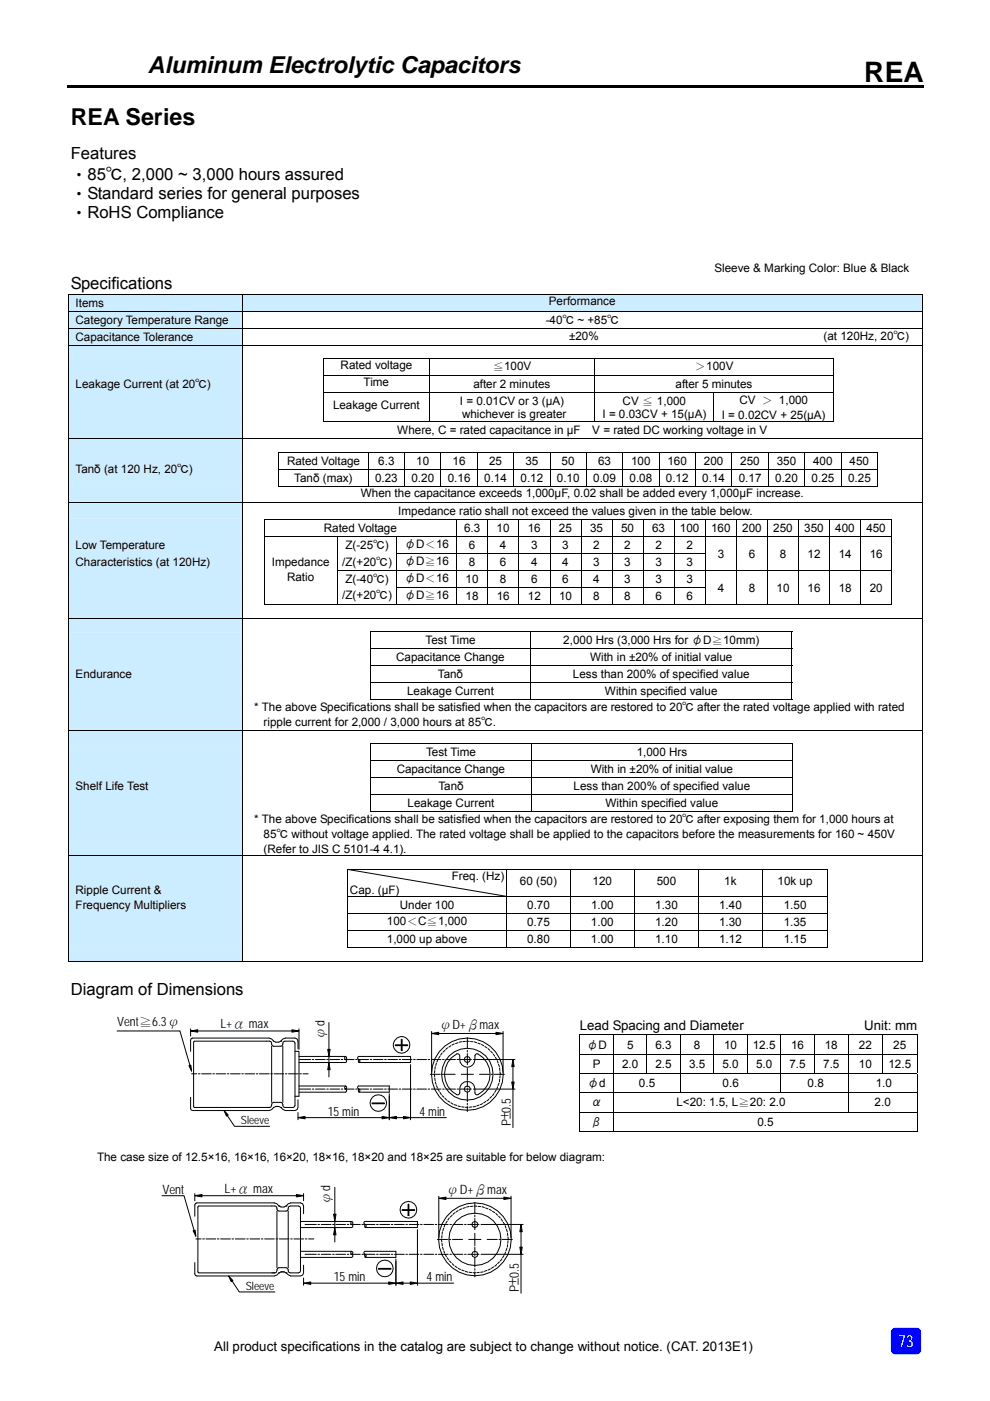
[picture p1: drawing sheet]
<svg xmlns="http://www.w3.org/2000/svg" width="210mm" height="297mm" viewBox="0 0 210 297" stroke-linecap="round" stroke-linejoin="round" font-family="sans-serif">
<path d="M14.3 18.2h16.6v.5h-16.6zM30.6 18.2h136.8v.5h-136.8zM167.2 18.2h28.8v.5h-28.8z" fill="#000"/>
<path d="M189.2 281.8l.7-.3h4.5a.94 .94 0 0 1 1 .9v3.8a.94 .94 0 0 1-1 .9h-4.5a.95 .95 0 0 1-.9-.9v-3.8z" fill-rule="evenodd" fill="#00f"/>
<g fill="#ccecff">
<path d="M14.6 62.5h36.8v3.5h-36.8z"/>
<path d="M15 62.8h35.9v2.8h-35.9z"/>
<path d="M51.5 62.5h144v3.5h-144z"/>
<path d="M51.9 62.8h143.2v2.8h-143.2z"/>
</g>
<path d="M14.4 62.3h.2v.1h-.2zM195.5 62.3h.2v.1h-.2z" fill="#000"/>
<path d="M14.4 62.4h181.1M14.5 62.4v3.6M51.4 62.4v3.6M195.6 62.4v3.6" fill="none" stroke="#000" stroke-width=".21"/>
<g fill="#ccecff">
<path d="M14.6 66h36.8v3.5h-36.8z"/>
<path d="M15 66.4h35.9v2.8h-35.9z"/>
</g>
<path d="M14.4 66h181.1M14.5 66v3.5M51.4 66v3.5M195.6 66v3.5" fill="none" stroke="#000" stroke-width=".21"/>
<path d="M195.5 66h.2z" fill="#000"/>
<g fill="#ccecff">
<path d="M14.6 69.6h36.8v3.5h-36.8z"/>
<path d="M15 70h35.9v2.8h-35.9z"/>
</g>
<path d="M14.5 69.6v3.5M51.4 69.6v3.5M195.5 69.6h-181.1M195.6 69.6v3.5" fill="none" stroke="#000" stroke-width=".21"/>
<path d="M195.5 69.5l.2 .1z" fill="#000"/>
<g fill="#ccecff">
<path d="M14.6 73.2h36.8v2.8h-36.8z"/>
<path d="M15 73.2h35.9v2.8h-35.9z"/>
</g>
<path d="M14.4 73.2h181.1M14.5 73.2v2.8M51.4 73.2v2.8M195.6 73.2v2.8" fill="none" stroke="#000" stroke-width=".21"/>
<path d="M195.5 73.1l.2 .1z" fill="#000"/>
<g fill="#ccecff">
<path d="M14.6 76.1h36.8v3.5h-36.8z"/>
<path d="M15 76.5h35.9v2.8h-35.9z"/>
</g>
<path d="M14.4 76l.2 .1zM51.4 76l.1 .1zM68.6 76l.1 .1zM176.7 76l.1 .1zM195.5 76l.2 .1z" fill="#000"/>
<path d="M14.6 76.1h36.8" fill="none" stroke="#ccecff" stroke-width=".21"/>
<path d="M14.5 76.1v3.5M51.4 76.1v3.5M91 76.1v3.5M126.1 76.1v3.5M176.7 76.1v3.5M176.8 76.1h-108.2l.1 3.5M195.6 76.1v3.5" fill="none" stroke="#000" stroke-width=".21"/>
<g fill="#ccecff">
<path d="M14.6 79.7h36.8v3.5h-36.8z"/>
<path d="M15 79.9h35.9v3.2h-35.9z"/>
</g>
<path d="M14.4 79.6l.2 .1zM51.4 79.6l.1 .1zM195.5 79.6l.2 .1z" fill="#000"/>
<path d="M14.6 79.7h36.8" fill="none" stroke="#ccecff" stroke-width=".21"/>
<path d="M14.5 79.7v3.5M51.4 79.7v3.5M91 79.7v3.5M126.1 79.7v3.5M176.7 79.7v3.5M176.8 79.7h-108.2l.1 3.5M195.6 79.7v3.5" fill="none" stroke="#000" stroke-width=".21"/>
<g fill="#ccecff">
<path d="M14.6 83.3h36.8v6h-36.8z"/>
<path d="M15 84.9h35.9v2.8h-35.9z"/>
</g>
<path d="M14.4 83.2l.2 .1zM51.4 83.2l.1 .1zM195.5 83.2l.2 .1z" fill="#000"/>
<path d="M14.6 83.2h36.8" fill="none" stroke="#ccecff" stroke-width=".21"/>
<path d="M14.5 83.3v6M51.4 83.3v6M68.6 83.2h108.2M68.7 83.3v6M91 83.3v6M126.1 83.3v6M151.4 83.3v6M176.7 83.3v6M195.6 83.3v6" fill="none" stroke="#000" stroke-width=".21"/>
<g fill="#ccecff">
<path d="M14.6 89.4h36.8v3.5h-36.8z"/>
<path d="M15 89.7h35.9v2.9h-35.9z"/>
</g>
<path d="M14.4 89.3l.2 .1zM51.4 89.3l.1 .1zM68.6 89.3l.1 .1zM176.7 89.3l.1 .1zM195.5 89.3l.2 .1z" fill="#000"/>
<path d="M14.6 89.4h36.8" fill="none" stroke="#ccecff" stroke-width=".21"/>
<path d="M14.5 89.4v3.5M51.4 89.4v3.5M68.6 89.4h108.2M195.6 89.4v3.5" fill="none" stroke="#000" stroke-width=".21"/>
<g fill="#ccecff">
<path d="M14.6 93h36.8v2.8h-36.8z"/>
<path d="M15 93h35.9v2.8h-35.9z"/>
</g>
<path d="M14.4 93h181.1M14.5 93v2.8M51.4 93v2.8M195.6 93v2.8" fill="none" stroke="#000" stroke-width=".21"/>
<path d="M195.5 92.9l.2 .1z" fill="#000"/>
<g fill="#ccecff">
<path d="M14.6 95.9h36.8v7.1h-36.8z"/>
<path d="M15 97.9h35.9v3.2h-35.9z"/>
</g>
<path d="M14.4 95.8l.2 .1zM14.4 99.4l.2 .1zM51.4 95.8l.1 .1zM51.4 99.4l.1 .1zM59.1 95.8v.1zM186.2 95.8v.1zM195.5 95.8l.2 .1zM195.5 99.4l.2 .1z" fill="#000"/>
<path d="M14.6 95.9h36.8" fill="none" stroke="#ccecff" stroke-width=".21"/>
<g fill="none" stroke="#000" stroke-width=".21">
<path d="M14.5 95.9v3.5M14.5 99.5v3.5M51.4 95.9v3.5M51.4 99.5v3.5M59.1 95.9h127.1M59.1 99.5h127.1M59.1 95.9v3.5M59.1 99.5v3.5M78.1 95.9v3.5M78.1 99.5v3.5M85.8 95.9v3.5M85.8 99.5v3.5"/>
<path d="M93.5 95.9v3.5M93.5 99.5v3.5M101.2 95.9v3.5M101.2 99.5v3.5M108.9 95.9v3.5M108.9 99.5v3.5M116.7 95.9v3.5M116.7 99.5v3.5M124.4 95.9v3.5M124.4 99.5v3.5M132.1 95.9v3.5M132.1 99.5v3.5"/>
<path d="M139.8 95.9v3.5M139.8 99.5v3.5M147.5 95.9v3.5M147.5 99.5v3.5M155.3 95.9v3.5M155.3 99.5v3.5M163 95.9v3.5M163 99.5v3.5M170.7 95.9v3.5M170.7 99.5v3.5M178.4 95.9v3.5M178.4 99.5v3.5"/>
<path d="M186.2 95.9v3.5M186.2 99.5v3.5M195.6 95.9v3.5M195.6 99.5v3.5"/>
</g>
<g fill="#ccecff">
<path d="M14.6 103.1h36.8v3.5h-36.8z"/>
<path d="M15 103.4h35.9v2.9h-35.9z"/>
</g>
<path d="M14.4 103l.2 .1zM51.4 103l.1 .1zM59.1 103v.1zM186.2 103v.1zM195.5 103l.2 .1z" fill="#000"/>
<path d="M14.6 103.1h36.8" fill="none" stroke="#ccecff" stroke-width=".21"/>
<path d="M14.5 103.1v3.5M51.4 103.1v3.5M59.1 103.1h127.1M195.6 103.1v3.5" fill="none" stroke="#000" stroke-width=".21"/>
<g fill="#ccecff">
<path d="M14.6 106.7h36.8v3.5h-36.8z"/>
<path d="M15 107h35.9v2.9h-35.9z"/>
</g>
<path d="M14.5 106.7v3.5M51.4 106.7v3.5M195.5 106.6h-181.1M195.6 106.7v3.5" fill="none" stroke="#000" stroke-width=".21"/>
<path d="M195.5 106.6l.2 .1z" fill="#000"/>
<g fill="#ccecff">
<path d="M14.6 110.3h36.8v3.4h-36.8z"/>
<path d="M15 110.6h35.9v2.8h-35.9z"/>
</g>
<path d="M14.4 110.2l.2 .1zM51.4 110.2l.1 .1zM56 110.2l.1 .1zM189.1 110.2l.1 .1zM195.5 110.2l.2 .1z" fill="#000"/>
<path d="M14.6 110.2h36.8" fill="none" stroke="#ccecff" stroke-width=".21"/>
<g fill="none" stroke="#000" stroke-width=".21">
<path d="M14.5 110.3v3.4M51.4 110.3v3.4M56 110.2h133.2l-.1 3.5M56 110.3v3.4M96.9 110.3v3.4M103.4 110.3v3.4M110 110.3v3.4M116.7 110.3v3.4M123.2 110.3v3.4M129.8 110.3v3.4M136.4 110.3v3.4M143 110.3v3.4"/>
<path d="M149.6 110.3v3.4M156.2 110.3v3.4M162.8 110.3v3.4M169.4 110.3v3.4M176 110.3v3.4M182.5 110.3v3.4M195.6 110.3v3.4"/>
</g>
<g fill="#ccecff">
<path d="M14.6 113.8h36.8v3.5h-36.8z"/>
<path d="M15 114.2h35.9v2.8h-35.9z"/>
</g>
<path d="M14.4 113.7l.2 .1zM51.4 113.7l.1 .1zM195.5 113.7l.2 .1z" fill="#000"/>
<path d="M14.6 113.8h36.8" fill="none" stroke="#ccecff" stroke-width=".21"/>
<g fill="none" stroke="#000" stroke-width=".21">
<path d="M14.5 113.8v3.5M51.4 113.8v3.5M56 113.8h133.2M56 113.8v3.5M71.5 113.8v3.5M84.2 113.8v3.5M96.9 113.8v3.5M103.4 113.8v3.5M110 113.8v3.5M116.7 113.8v3.5M123.2 113.8v3.5M129.8 113.8v3.5"/>
<path d="M136.4 113.8v3.5M143 113.8v3.5M149.6 113.8v3.5M156.2 113.8v3.5M162.8 113.8v3.5M169.4 113.8v3.5M176 113.8v3.5M182.5 113.8v3.5M189.1 113.8v3.5M195.6 113.8v3.5"/>
</g>
<g fill="#ccecff">
<path d="M14.6 117.4h36.8v3.5h-36.8z"/>
<path d="M15 117.8h35.9v2.8h-35.9z"/>
</g>
<path d="M14.4 117.3l.2 .1zM51.4 117.3l.1 .1zM56 117.3l.1 .1zM71.5 117.3l.1 .1zM156.2 117.3l.1 .1zM162.8 117.3l.1 .1zM169.3 117.3l.1 .1zM175.9 117.3l.1 .1zM182.5 117.3l.1 .1zM189.1 117.3l.1 .1zM195.5 117.3l.2 .1z" fill="#000"/>
<path d="M14.6 117.4h36.8" fill="none" stroke="#ccecff" stroke-width=".21"/>
<g fill="none" stroke="#000" stroke-width=".21">
<path d="M14.5 117.4v3.5M51.4 117.4v3.5M56 117.4v3.5M71.5 117.4v3.5M84.1 117.4h65.6M84.2 117.4v3.5M96.9 117.4v3.5M103.4 117.4v3.5M110 117.4v3.5M116.7 117.4v3.5M123.2 117.4v3.5M129.8 117.4v3.5"/>
<path d="M136.4 117.4v3.5M143 117.4v3.5M149.6 117.4v3.5M156.2 117.4v3.5M162.8 117.4v3.5M169.4 117.4v3.5M176 117.4v3.5M182.5 117.4v3.5M189.1 117.4v3.5M195.6 117.4v3.5"/>
</g>
<g fill="#ccecff">
<path d="M14.6 121h36.8v3.5h-36.8z"/>
<path d="M15 121.3h35.9v2.9h-35.9z"/>
</g>
<path d="M14.4 120.9l.2 .1zM51.4 120.9l.1 .1zM56 120.9l.1 .1zM195.5 120.9l.2 .1z" fill="#000"/>
<path d="M14.6 120.9h36.8" fill="none" stroke="#ccecff" stroke-width=".21"/>
<g fill="none" stroke="#000" stroke-width=".21">
<path d="M14.5 121v3.5M51.4 121v3.5M56 121v3.5M71.5 120.9h117.7M71.5 121v3.5M84.2 121v3.5M96.9 121v3.5M103.4 121v3.5M110 121v3.5M116.7 121v3.5M123.2 121v3.5M129.8 121v3.5"/>
<path d="M136.4 121v3.5M143 121v3.5M149.6 121v3.5M156.2 121v3.5M162.8 121v3.5M169.4 121v3.5M176 121v3.5M182.5 121v3.5M189.1 121v3.5M195.6 121v3.5"/>
</g>
<g fill="#ccecff">
<path d="M14.6 124.6h36.8v3.5h-36.8z"/>
<path d="M15 124.9h35.9v2.8h-35.9z"/>
</g>
<path d="M14.4 124.5l.2 .1zM51.4 124.5l.1 .1zM56 124.5l.1 .1zM71.5 124.5l.1 .1zM156.2 124.5l.1 .1zM162.8 124.5l.1 .1zM169.3 124.5l.1 .1zM175.9 124.5l.1 .1zM182.5 124.5l.1 .1zM189.1 124.5l.1 .1zM195.5 124.5l.2 .1z" fill="#000"/>
<path d="M14.6 124.5h36.8" fill="none" stroke="#ccecff" stroke-width=".21"/>
<g fill="none" stroke="#000" stroke-width=".21">
<path d="M14.5 124.6v3.5M51.4 124.6v3.5M56 124.6v3.5M71.5 124.6v3.5M84.1 124.5h65.6M84.2 124.6v3.5M96.9 124.6v3.5M103.4 124.6v3.5M110 124.6v3.5M116.7 124.6v3.5M123.2 124.6v3.5M129.8 124.6v3.5"/>
<path d="M136.4 124.6v3.5M143 124.6v3.5M149.6 124.6v3.5M156.2 124.6v3.5M162.8 124.6v3.5M169.4 124.6v3.5M176 124.6v3.5M182.5 124.6v3.5M189.1 124.6v3.5M195.6 124.6v3.5"/>
</g>
<g fill="#ccecff">
<path d="M14.6 128.2h36.8v2.8h-36.8z"/>
<path d="M15 128.2h35.9v2.8h-35.9z"/>
</g>
<path d="M14.4 128.1l.2 .1zM51.4 128.1l.1 .1zM56 128.1l.1 .1zM189.1 128.1l.1 .1zM195.5 128.1l.2 .1z" fill="#000"/>
<path d="M14.6 128.1h36.8" fill="none" stroke="#ccecff" stroke-width=".21"/>
<path d="M14.5 128.2v2.8M51.4 128.2v2.8M56 128.1h133.2M195.6 128.2v2.8" fill="none" stroke="#000" stroke-width=".21"/>
<g fill="#ccecff">
<path d="M14.6 131.1h36.8v2.8h-36.8z"/>
<path d="M15 131.1h35.9v2.8h-35.9z"/>
</g>
<path d="M14.4 131h181.1M14.5 131.1v2.8M51.4 131.1v2.8M195.6 131.1v2.8" fill="none" stroke="#000" stroke-width=".21"/>
<path d="M195.5 131l.2 .1z" fill="#000"/>
<g fill="#ccecff">
<path d="M14.6 134h36.8v3.5h-36.8z"/>
<path d="M15 134.3h35.9v2.9h-35.9z"/>
</g>
<path d="M14.4 133.9l.2 .1zM51.4 133.9l.1 .1zM78.5 133.9v.1zM167.9 133.9l.1 .1zM195.5 133.9l.2 .1z" fill="#000"/>
<path d="M14.6 134h36.8" fill="none" stroke="#ccecff" stroke-width=".21"/>
<path d="M14.5 134v3.5M51.4 134v3.5M78.5 134h89.5M78.5 134v3.5M112.6 134v3.5M168 134v3.5M195.6 134v3.5" fill="none" stroke="#000" stroke-width=".21"/>
<g fill="#ccecff">
<path d="M14.6 137.6h36.8v3.5h-36.8z"/>
<path d="M15 137.9h35.9v2.9h-35.9z"/>
</g>
<path d="M14.4 137.5l.2 .1zM51.4 137.5l.1 .1zM195.5 137.5l.2 .1z" fill="#000"/>
<path d="M14.6 137.6h36.8" fill="none" stroke="#ccecff" stroke-width=".21"/>
<path d="M14.5 137.6v3.5M51.4 137.6v3.5M78.5 137.6h89.5M78.5 137.6v3.5M112.6 137.6v3.5M168 137.6v3.5M195.6 137.6v3.5" fill="none" stroke="#000" stroke-width=".21"/>
<g fill="#ccecff">
<path d="M14.6 141.2h36.8v3.5h-36.8z"/>
<path d="M15 141.5h35.9v2.9h-35.9z"/>
</g>
<path d="M14.4 141.1l.2 .1zM51.4 141.1l.1 .1zM195.5 141.1l.2 .1z" fill="#000"/>
<path d="M14.6 141.1h36.8" fill="none" stroke="#ccecff" stroke-width=".21"/>
<path d="M14.5 141.2v3.5M51.4 141.2v3.5M78.5 141.1h89.5M78.5 141.2v3.5M112.6 141.2v3.5M168 141.2v3.5M195.6 141.2v3.5" fill="none" stroke="#000" stroke-width=".21"/>
<g fill="#ccecff">
<path d="M14.6 144.8h36.8v3.5h-36.8z"/>
<path d="M15 145.1h35.9v2.8h-35.9z"/>
</g>
<path d="M14.4 144.7l.2 .1zM51.4 144.7l.1 .1zM195.5 144.7l.2 .1z" fill="#000"/>
<path d="M14.6 144.7h36.8" fill="none" stroke="#ccecff" stroke-width=".21"/>
<path d="M14.5 144.8v3.5M51.4 144.8v3.5M78.5 144.7h89.5M78.5 144.8v3.5M112.6 144.8v3.5M168 144.8v3.5M195.6 144.8v3.5" fill="none" stroke="#000" stroke-width=".21"/>
<g fill="#ccecff">
<path d="M14.6 148.3h36.8v6.4h-36.8z"/>
<path d="M15 150.1h35.9v2.9h-35.9z"/>
</g>
<path d="M14.4 148.3h.2zM51.4 148.3h.1zM167.9 148.3h.1zM195.5 148.3h.2z" fill="#000"/>
<path d="M14.6 148.3h36.8" fill="none" stroke="#ccecff" stroke-width=".21"/>
<path d="M14.5 148.3v6.4M51.4 148.3v6.4M78.5 148.3h89.5M195.6 148.3v6.4" fill="none" stroke="#000" stroke-width=".21"/>
<g fill="#ccecff">
<path d="M14.6 154.8h36.8v2.9h-36.8z"/>
<path d="M15 154.8h35.9v2.9h-35.9z"/>
</g>
<path d="M14.4 154.8h181.1M14.5 154.8v2.9M51.4 154.8v2.9M195.6 154.8v2.9" fill="none" stroke="#000" stroke-width=".21"/>
<path d="M195.5 154.7l.2 .1z" fill="#000"/>
<g fill="#ccecff">
<path d="M14.6 157.8h36.8v3.4h-36.8z"/>
<path d="M15 158.1h35.9v2.8h-35.9z"/>
</g>
<path d="M14.4 157.7l.2 .1zM51.4 157.7l.1 .1zM78.6 157.7l.1 .1zM168 157.7l.1 .1zM195.5 157.7l.2 .1z" fill="#000"/>
<path d="M14.6 157.7h36.8" fill="none" stroke="#ccecff" stroke-width=".21"/>
<path d="M14.5 157.8v3.4M51.4 157.8v3.4M78.6 157.7h89.5M78.6 157.8v3.4M112.7 157.8v3.4M168.1 157.8v3.4M195.6 157.8v3.4" fill="none" stroke="#000" stroke-width=".21"/>
<g fill="#ccecff">
<path d="M14.6 161.4h36.8v3.4h-36.8z"/>
<path d="M15 161.7h35.9v2.8h-35.9z"/>
</g>
<path d="M14.4 161.2l.2 .1zM51.4 161.2l.1 .1zM195.5 161.2l.2 .1z" fill="#000"/>
<path d="M14.6 161.3h36.8" fill="none" stroke="#ccecff" stroke-width=".21"/>
<path d="M14.5 161.3v3.5M51.4 161.3v3.5M78.6 161.3h89.5M78.6 161.3v3.5M112.7 161.3v3.5M168.1 161.3v3.5M195.6 161.3v3.5" fill="none" stroke="#000" stroke-width=".21"/>
<g fill="#ccecff">
<path d="M14.6 164.9h36.8v3.5h-36.8z"/>
<path d="M15 165.2h35.9v2.9h-35.9z"/>
</g>
<path d="M14.4 164.8l.2 .1zM51.4 164.8l.1 .1zM195.5 164.8l.2 .1z" fill="#000"/>
<path d="M14.6 164.9h36.8" fill="none" stroke="#ccecff" stroke-width=".21"/>
<path d="M14.5 164.9v3.5M51.4 164.9v3.5M78.6 164.9h89.5M78.6 164.9v3.5M112.7 164.9v3.5M168.1 164.9v3.5M195.6 164.9v3.5" fill="none" stroke="#000" stroke-width=".21"/>
<g fill="#ccecff">
<path d="M14.6 168.5h36.8v3.5h-36.8z"/>
<path d="M15 168.8h35.9v2.9h-35.9z"/>
</g>
<path d="M14.4 168.4l.2 .1zM51.4 168.4l.1 .1zM195.5 168.4l.2 .1z" fill="#000"/>
<path d="M14.6 168.5h36.8" fill="none" stroke="#ccecff" stroke-width=".21"/>
<path d="M14.5 168.5v3.5M51.4 168.5v3.5M78.6 168.5h89.5M78.6 168.5v3.5M112.7 168.5v3.5M168.1 168.5v3.5M195.6 168.5v3.5" fill="none" stroke="#000" stroke-width=".21"/>
<g fill="#ccecff">
<path d="M14.6 172.1h36.8v9.2h-36.8z"/>
<path d="M15 175.3h35.9v2.8h-35.9z"/>
</g>
<path d="M14.4 172l.2 .1zM51.4 172l.1 .1zM78.6 172l.1 .1zM168 172l.1 .1zM195.5 172l.2 .1z" fill="#000"/>
<path d="M14.6 172h36.8" fill="none" stroke="#ccecff" stroke-width=".21"/>
<path d="M14.5 172.1v9.2M51.4 172.1v9.2M78.6 172h89.5M195.6 172.1v9.2" fill="none" stroke="#000" stroke-width=".21"/>
<g fill="#ccecff">
<path d="M14.6 181.4h36.8v2.9h-36.8z"/>
<path d="M15 181.4h35.9v2.9h-35.9z"/>
</g>
<path d="M14.5 181.4v2.9M51.4 181.4v2.9M195.5 181.4h-181.1M195.6 181.4v2.9" fill="none" stroke="#000" stroke-width=".21"/>
<path d="M195.5 181.3l.2 .1z" fill="#000"/>
<g fill="#ccecff">
<path d="M14.6 184.3h36.8v5.7h-36.8z"/>
<path d="M15 184.3h35.9v2.9h-35.9z"/>
<path d="M15 187.2h35.9v2.8h-35.9z"/>
</g>
<path d="M14.4 184.3h.2zM51.4 184.3h.1zM73.7 184.3h.1zM175.5 184.3h.1zM195.5 184.3h.2z" fill="#000"/>
<path d="M14.6 184.3h36.8" fill="none" stroke="#ccecff" stroke-width=".21"/>
<path d="M14.5 184.3v5.7M51.4 184.3v5.7M107.4 184.3v5.7l-33.6-5.7M121 184.3v5.7M134.6 184.3v5.7M148.2 184.3v5.7M161.7 184.3v5.7M175.6 184.3v5.7M175.6 184.3h-101.9v5.7M195.6 184.3v5.7" fill="none" stroke="#000" stroke-width=".21"/>
<g fill="#ccecff">
<path d="M14.6 190.1h36.8v3.5h-36.8z"/>
<path d="M15 190.4h35.9v2.9h-35.9z"/>
</g>
<path d="M14.4 190l.2 .1zM51.4 190l.1 .1zM195.5 190l.2 .1z" fill="#000"/>
<path d="M14.6 190.1h36.8" fill="none" stroke="#ccecff" stroke-width=".21"/>
<path d="M14.5 190.1v3.5M51.4 190.1v3.5M107.4 190.1v3.5M121 190.1v3.5M134.6 190.1v3.5M148.2 190.1v3.5M161.7 190.1v3.5M175.6 190.1v3.5M175.6 190.1h-101.9v3.5M195.6 190.1v3.5" fill="none" stroke="#000" stroke-width=".21"/>
<g fill="#ccecff">
<path d="M14.6 193.7h36.8v3.5h-36.8z"/>
<path d="M15 194h35.9v2.8h-35.9z"/>
</g>
<path d="M14.4 193.6l.2 .1zM51.4 193.6l.1 .1zM195.5 193.6l.2 .1z" fill="#000"/>
<path d="M14.6 193.7h36.8" fill="none" stroke="#ccecff" stroke-width=".21"/>
<path d="M14.5 193.7v3.5M51.4 193.7v3.5M73.7 193.7h101.9M73.7 193.7v3.5M107.4 193.7v3.5M121 193.7v3.5M134.6 193.7v3.5M148.2 193.7v3.5M161.7 193.7v3.5M175.6 193.7v3.5M195.6 193.7v3.5" fill="none" stroke="#000" stroke-width=".21"/>
<g fill="#ccecff">
<path d="M14.6 197.3h36.8v3.5h-36.8z"/>
<path d="M15 197.6h35.9v2.8h-35.9z"/>
</g>
<path d="M14.4 197.2l.2 .1zM51.4 197.2l.1 .1zM195.5 197.2l.2 .1z" fill="#000"/>
<path d="M14.6 197.2h36.8" fill="none" stroke="#ccecff" stroke-width=".21"/>
<path d="M14.5 197.3v3.5M51.4 197.3v3.5M107.4 197.3v3.5M121 197.3v3.5M134.6 197.3v3.5M148.2 197.3v3.5M161.7 197.3v3.5M175.6 197.3v3.5M175.6 197.2h-101.9v3.6M195.6 197.3v3.5" fill="none" stroke="#000" stroke-width=".21"/>
<g fill="#ccecff">
<path d="M14.6 200.9h36.8v2.8h-36.8z"/>
<path d="M15 200.9h35.9v2.8h-35.9z"/>
</g>
<path d="M14.4 200.8l.2 .1zM51.4 200.8l.1 .1zM51.4 203.7h.2v.2h-.2zM73.7 200.8l.1 .1zM122.9 219.4h.1zM175.5 200.8l.1 .1zM194.5 219.4h.1zM195.5 200.8l.2 .1zM195.5 203.7h.2v.2h-.2zM194.5 239.8l.1 .1z" fill="#000"/>
<path d="M14.6 200.8h36.8" fill="none" stroke="#ccecff" stroke-width=".21"/>
<g fill="none" stroke="#000" stroke-width=".21">
<path d="M14.4 203.8h37M14.5 200.9v3M51.4 200.9v2.8M51.6 203.8h143.9M73.7 200.8h101.9M122.9 219.4h71.7M123 219.4v4.1M130.2 219.4v4.1M137.2 219.4v4.1M144.3 219.4v4.1M151.4 219.4v4.1M158.5 219.4v4.1"/>
<path d="M165.6 219.4v4.1M172.7 219.4v4.1M179.9 219.4v4.1M187.2 219.4v4.1M194.5 219.4v4.1M195.6 200.9v3M122.9 223.5h71.7M122.9 227.6h71.7M122.9 231.7h71.7M122.9 235.8h71.7M122.9 239.9h7.2M123 223.5v4"/>
<path d="M123 227.6v4M123 231.7v4M123 235.8v4.1M130.2 223.5v4M130.2 227.6v4M130.2 231.7v4M130.2 235.8v4.1h64.3v-4.1M137.2 223.5v4M144.3 223.5v4M144.3 227.6v4M151.4 223.5v4M158.5 223.5v4"/>
<path d="M165.6 223.5v4M165.6 227.6v4M172.7 223.5v4M179.9 223.5v4M179.9 227.6v4M179.9 231.7v4M187.2 223.5v4M194.5 223.5v4M194.5 227.6v4M194.5 231.7v4"/>
</g>
<path d="M24.6 214.5h84.9v25.1h-84.9z" fill="#fff"/>
<path d="M24.5 214.5v25.2M109.5 214.5v25.2" fill="none" stroke="#fff" stroke-width=".21"/>
<g fill="none" stroke="#000" stroke-width=".21">
<path d="M24.8 218.6h13.4l2.1 7.3M40.4 218.6l1.5-.3v.5zM40.4 218.1v1.6M41.9 218.6h20M61.9 218.3l1.5 .3-1.5 .2zM63.4 218.1v4.4M69.8 216.8v5.7M91.5 218.7v8.7M91.5 219.1l1.5-.2v.5zM93 219.1h12.2M99.1 220v2.3M105.2 218.9l1.5 .2-1.5 .3z"/>
<path d="M106.7 218.7v8.7M40.1 225.9l.4-.1 .1 1.3zM40.4 232.6v2.4l.1 .3 .4 .2h16.2l.5-.3 .4-.4M40.6 227.7h1.1M41.1 220.8l16.1-.1 .3 .2 .2 .8 .3 .1h1.6l.3-.1 .2-.8 .3-.2h1.7l.3 .2 .2 .3v13.2l-.2 .3-.3 .1h-1.7l-.3-.1-.2-.9-.3-.1h-1.6l-.3 .1-.2 .9-.3 .1-16.1-.1zM42.1 227.7h.3M42.8 227.7h2M45.1 227.7h.4M45.8 227.7h2.1M47.5 235.5l.9 .9-.4 .2zM48.2 236.5l1.5 2.3h7.5M48.2 227.7h.4"/>
<path d="M48.9 227.7h2M51.3 227.7h.3M52 227.7h2M54.4 227.7h.3M55 227.7h2.1M56.5 234.8h.7M57.4 227.7h.4M57.6 221.8v11.9M58 220.7l-.4-.4-.5-.2h-16.2l-.4 .1-.1 .3v2.4M58 234.8h.1M58 220.7l.5 .3h.6l.5-.3M58 234.8l.5-.2h.6l.5 .2"/>
<path d="M58 220.7h.1M58.1 227.7h2.1M59.6 234.8h.1M59.6 220.7l.4-.4 .5-.2h2.1l.4 .2 .2 .4v1.7M59.6 220.7h.1M60 221.8v11.9M60.5 227.7h.4M61.2 227.7h2M62.6 222.9h.8v9.5h-.8M63.2 235.9v1.5M63.2 233.2v1.6l-.2 .5-.4 .2h-2.1l-.9-.7M63.2 237l1.5-.3v.5z"/>
<path d="M63.4 230.3h9.9M63.4 224h9.9M63.5 224.6h2.4M63.5 230.9h2.4M63.6 227.7h.3M64.3 227.7h1.1M64.7 237h16.3M66.2 224.6h.4M66.2 230.9h.4M66.9 224.6h2.1M66.9 230.9h2.1M69.3 224.6h.3"/>
<path d="M69.3 230.9h.3M69.5 222.5h.5l-.2 1.5zM69.8 225.3l.2 1.5h-.5zM69.8 224v1.3M69.8 226.8v1.5M70 224.6h2M70 230.9h2M72.4 224.6h.3M72.4 230.9h.3M73 224.6h2.1M73 230.9h2.1M73.3 224l.2 .2-.1 .5"/>
<path d="M73.3 224l-.2 .2v.3l.4 .3v.3l-.2 .2h-9.9M73.4 230.9l.1-.5-.2-.1-.2 .1v.3l.4 .4-.2 .5h-9.9M75.4 224.6h.4M75.4 230.9h.4M76.1 224l-.2 .4 .4 .4v.3l-.2 .2-.1-.3 .1-.4h2.1M76.1 230.2l-.2 .5 .4 .3v.3l-.2 .2-.1-.3 .1-.3M76.1 230.3h6.5v1.3h-6.5M76.1 224h11v1.3h-11M76.1 230.9h2.1M78.5 224.6h.3M78.5 230.9h.3M78.9 233.8h2.6v.2h-2.6z"/>
<path d="M78.9 233.9h2.6M79.2 224.6h2M79.2 230.9h2M81 236.7l1.6 .3-1.6 .2zM81.6 224.6h.3M81.6 230.9h.3M82.3 224.6h2M82.3 230.9h2M82.6 231.9v5.5M82.6 237l1.5-.3v.5zM83.8 221.5h2.7v.2h-2.7zM83.8 221.6h2.7"/>
<path d="M84.1 237h1.5M84.6 224.6h.4M84.6 230.9h.4M85.1 220.4h.2v2.3h-.2zM85.1 222.7h.1M85.2 220.4v2.3M85.3 224.6h2.1M85.3 230.9h2.1M85.6 236.7l1.5 .3-1.5 .2zM87.1 237h7.6M87.1 225.7v11.7M87.7 224.6h.4"/>
<path d="M87.7 230.9h.4M88.4 224.6h2.1M88.4 230.9h2.1M90.8 224.6h.3M90.8 230.9h.3M91.3 227.8h2.1M91.5 224.6h2M91.5 230.9h2M92.1 227.8l.1 .5M92.2 227v.5M92.2 228.6l.1 .5M92.3 226.1l-.1 .6"/>
<path d="M92.3 229.4l.2 .5M92.6 225.4l-.2 .5M92.6 230.2l.2 .5M92.9 224.6l-.2 .5M92.9 230.9l.3 .5M93.3 223.9l-.3 .5M93.3 231.6l.3 .5M93.7 227.8h.4M93.8 223.3l-.3 .4M93.8 232.3l.4 .4M93.9 224.6h.3M93.9 230.9h.3"/>
<path d="M94.4 222.7l-.4 .4M94.4 232.9l.3 .3M94.4 227.8h2.1M94.6 224.6h2M94.6 230.9h2M95 222.2l-.4 .3M95 233.4l.4 .3M95.7 233.8l.4 .3M95.7 221.7l-.5 .3M95.8 224.2l1.1-.7 .3-.1 .3 .4a1.86 1.86 0 0 0 1.6 2.5 1.82 1.82 0 0 0 1.6-2.5l.4-.4a4.7 4.7 0 0 1 2.8 4.4 4.7 4.7 0 0 1-2.8 4.3l-.4-.4a1.87 1.87 0 0 0-1.6-2.4 1.78 1.78 0 0 0-1.6 2.4l-.3 .4a4.8 4.8 0 0 1-1.4-7.9zM96.4 221.3l-.5 .3M96.4 234.2l.5 .2"/>
<path d="M96.9 224.6h.4M96.9 230.9h.4M97.1 234.5l.5 .1M97.1 221.1l-.5 .2M97.6 224.6h2.4M97.6 230.9h2.4M97.8 227.8h2.6M97.9 220.9l-.5 .1M97.9 234.7h.5M98.7 234.8h.6M98.7 220.8l-.5 .1M99 220.8h.5"/>
<path d="M99.1 222.7v.3M99.1 223.4v2.3M99.1 229.4v1.1M99.1 230.8v.4M99.1 231.5v2.1M99.1 233.9v.4M99.1 234.6v1.1M99.1 226.5v2.6M99.8 220.8l.5 .1M100.1 234.7l-.6 .1M100.4 224.6h8.8M100.4 230.9h8.8"/>
<path d="M100.6 220.9l.5 .2M100.9 234.6l-.6 .1M101.4 221.2l.5 .1M101.6 234.3l-.5 .2M101.7 227.8h2.1M102.1 221.4l.5 .3M102.4 234l-.5 .2M102.8 221.9l.5 .3M103 233.5l-.4 .3M103.5 222.3l.4 .4M103.7 233l-.4 .4M104.1 222.9l.4 .4"/>
<path d="M104.2 227.8h.3M104.3 232.5l-.4 .4M104.6 223.5l.3 .4M104.8 231.8l-.3 .5M104.8 227.8h2.2M105.1 224.2l.2 .4M105.2 231.2l-.3 .4M105.5 224.9l.1 .5M105.6 230.4l-.3 .5M105.7 225.6l.2 .5M105.8 229.7l-.2 .5M106 226.4v.6"/>
<path d="M106 228.9l-.1 .5M106 227.2l.1 .6M106.1 228l-.1 .6M106.1 227.8h.1M108.5 229.4h.6l-.3 1.5zM108.8 224.6l.3 1.5h-.6zM108.8 226.1v3.3M108.8 230.9v8.2"/>
<circle cx="80.2" cy="233.9" r="1.76"/>
<circle cx="85.2" cy="221.5" r="1.74"/>
<circle cx="99.1" cy="227.8" r="5.5"/>
<circle cx="99.1" cy="230.9" r=".65"/>
<circle cx="99.1" cy="227.7" r="7.6"/>
<circle cx="99.1" cy="224.6" r=".64"/>
</g>
<g fill="#000">
<path d="M40.4 218.6l1.5-.3v.5zM61.9 218.3l1.5 .3-1.5 .2zM91.5 219.1l1.5-.2v.5zM105.2 218.9l1.5 .2-1.5 .3zM40.1 225.9l.4-.1 .1 1.3zM47.5 235.5l.9 .9-.4 .2zM63.2 237l1.5-.3v.5zM69.8 225.3l.2 1.5h-.5zM69.5 222.5h.5l-.2 1.5zM81 236.7l1.6 .3-1.6 .2zM82.6 237l1.5-.3v.5zM85.6 236.7l1.5 .3-1.5 .2z"/>
<path d="M108.8 224.6l.3 1.5h-.6zM108.5 229.4h.6l-.3 1.5z"/>
</g>
<path d="M34.1 249.7h77.2v25.2h-77.2z" fill="#fff"/>
<path d="M34.1 249.7v25.3M111.3 249.7v25.3" fill="none" stroke="#fff" stroke-width=".21"/>
<g fill="none" stroke="#000" stroke-width=".21">
<path d="M34.4 253.5h4.6l2.2 7.4M41.3 253.5l1.5-.2v.5zM41.3 253.1v1.5M42.8 253.5h20.1M58.7 256.8v12M59.2 255.7l-.4-.5-.6-.2h-16.4l-.4 .2-.1 .3v2.4M59.2 255.7h.1M60.7 255.7l-.4 .2h-.7l-.4-.2M60.7 255.7h.1M60.7 255.7l.4-.5 .6-.2h2l.5 .2 .2 .5v1.6M61.1 256.8v12M62.9 253.3l1.5 .2-1.5 .3z"/>
<path d="M63.7 259h10.9M64.4 253.1v1.5M64.7 259.6h2.4M67.4 259.6h.4M68.1 259.6h2.1M70.5 259.6h.4M70.8 257.4h.5l-.3 1.6zM71 251.7v5.7M71 259v1.3M71.2 259.6h2.1M73.7 259.6h.3M74.3 259.6h2.1"/>
<path d="M74.6 259l.2 .1-.1 .6M74.6 259l-.2 .2v.2l.4 .4v.3l-.2 .2h-10.9M76.8 259.6h.3M77.4 259l-.2 .4 .4 .4 .1 .2-.2 .2M77.4 259.6l-.1 .3 .2 .3M77.4 259h11.1v1.3h-11.1M77.4 259.6h2.1M79.9 259.6h.3M80.6 259.6h2M83 259.6h.3M83.7 259.6h2M85.3 256.6h2.6"/>
<path d="M85.3 256.5h2.6v.1h-2.6zM86.1 259.6h.3M86.6 257.7h.1M86.6 255.3h.1v2.4h-.1zM86.6 255.3v2.4M86.8 259.6h2.1M89.2 259.6h.3M89.9 259.6h2.1M92.3 259.6h.3M93 259.6h2.1M93.1 253.6v8.8M93.1 254.1l1.5-.3v.5z"/>
<path d="M94.4 259.6l-.2 .5M94.6 254.1h12.3M94.8 258.9l-.2 .5M95.3 258.2l-.3 .5M95.4 259.6h.4M95.9 257.7l-.4 .3M96.1 259.6h2.1M96.5 257.1l-.4 .4M97.2 256.7l-.5 .3M97.9 256.3l-.5 .2M98.5 259.6h.4M98.7 256l-.5 .2"/>
<path d="M99.2 259.6h2.4M99.5 255.8l-.5 .1M100.3 255.7l-.5 .1M100.6 255.7h.5M100.7 254.9v2.4M100.7 257.6v.4M100.7 258.3v2.4M101.4 255.8h.5M102 259.6h9M102.2 255.9l.5 .1M103 256.1l.5 .2M103.8 256.4l.4 .3"/>
<path d="M104.5 256.8l.4 .3M105.2 257.3l.3 .4M105.7 257.9l.4 .3M106.3 258.4l.3 .5M106.7 259.1l.3 .5M106.9 253.8l1.5 .3-1.5 .2zM107.1 259.9l.2 .5M108.4 253.6v8.8M110.5 259.6l.3 1.6h-.5zM41 260.9l.4-.1 .2 1.3zM41.3 267.7v2.4l.1 .3 .4 .1h16.4l.6-.2 .4-.4M41.6 262.7h1.1"/>
<path d="M43 262.7h.3M43.7 262.7h2.1M46.1 262.7h.4M46.8 262.7h2.1M48.5 270.5l.9 1-.4 .2zM49.2 262.7h.4M49.2 271.6l1.6 2.3h7.5M49.9 262.7h2.1M52.3 262.7h.4M53 262.7h2.1M55.4 262.7h.4M56.1 262.7h2.1"/>
<path d="M57.6 269.9l1-.2 .3-.8 .3-.1h1.5a1.08 1.08 0 0 1 .6 .9l.3 .2h1.7l.3-.2 .1-.3v-13.3l-.1-.3-.3-.1h-1.7l-.3 .1a1.02 1.02 0 0 1-.6 1h-1.5l-.3-.2-.3-.8-.3-.1h-16.1l-.2 .2v13.9l16.3 .1M58.5 262.7h.4M59.2 269.9h.1M59.2 262.7h2.1M60.7 269.9l-.4-.2h-.7l-.4 .2M60.7 269.9h.1M61.7 262.7h.3M62.3 262.7h2.1M63.7 265.3h10.9M64.4 271v1.5M64.4 268.2v1.7l-.2 .4-.5 .2h-2l-1-.6M64.4 272.1l1.5-.3v.5z"/>
<path d="M64.7 265.9h2.4M64.7 262.7h.4M65.4 262.7h1.2M65.9 272.1h16.5M67.4 265.9h.4M68.1 265.9h2.1M70.5 265.9h.4M71 261.8v1.5M71 260.3l.3 1.5h-.5zM71.2 265.9h2.1M73.7 265.9h.3M74.3 265.9h2.1"/>
<path d="M74.7 266l.1-.5-.2-.2-.2 .2v.3l.4 .3v.3l-.2 .2h-10.9M76.8 265.9h.3M77.4 265.3l-.2 .4 .4 .4 .1 .3-.2 .2-.2-.3 .1-.4M77.4 265.3h6.6v1.3h-6.6M77.4 265.9h2.1M79.9 265.9h.3M80.3 269h2.6M80.3 268.9h2.6v.2h-2.6zM80.6 265.9h2M82.4 271.8l1.6 .3-1.6 .2zM83 265.9h.3M83.7 265.9h2"/>
<path d="M84 266.9v5.6M84 272.1l1.5-.3v.5zM85.5 272.1h1.5M86.1 265.9h.3M86.8 265.9h2.1M87 271.8l1.5 .3-1.5 .2zM88.5 272.1h7.7M88.5 260.7v11.8M89.2 265.9h.3M89.9 265.9h2.1M92.3 265.9h.3M92.8 262.8h2.1"/>
<path d="M93 265.9h2.1M93.6 262.8l.1 .5M93.7 262v.5M93.7 263.6l.1 .5M93.9 261.2l-.1 .5M93.9 264.4l.1 .5M94.1 260.4l-.2 .5M94.1 265.2l.2 .5M94.4 266l.3 .4M94.8 266.7l.3 .4M95.3 262.8h.3M95.3 267.3l.4 .4"/>
<path d="M95.4 265.9h.4M95.9 267.9l.4 .4M96 262.8h2.1M96.1 265.9h2.1M96.5 268.5l.5 .3M97.2 268.9l.5 .3M97.9 269.3l.5 .2M98.5 265.9h.4M98.7 269.5l.5 .2M99.2 265.9h2.4M99.4 262.8h2.6M99.5 269.7l.5 .1"/>
<path d="M100.3 269.8l.6 .1M100.7 261.5v2.6M100.7 264.4v1.1M100.7 265.9v.3M100.7 266.6v2M100.7 269v.3M100.7 269.7v1M101.7 269.8h-.6M102 265.9h9M102.5 269.6l-.6 .1M103.3 269.4l-.6 .1M103.3 262.8h2.2"/>
<path d="M104 269l-.5 .3M104.7 268.6l-.5 .3M105.3 268.1l-.4 .4M105.8 262.8h.4M105.9 267.5l-.4 .4M106.4 266.9l-.3 .4M106.5 262.8h2.2M106.9 266.2l-.3 .5M107.2 265.5l-.2 .5M107.4 260.6l.2 .6M107.5 264.7l-.2 .5M107.6 261.4l.1 .6"/>
<path d="M107.7 263.9l-.1 .5M107.7 262.2l.1 .6M107.8 263.1l-.1 .5M107.8 262.8h.1M110.3 264.4h.5l-.3 1.5zM110.5 261.2v3.2M110.5 265.9v8.3"/>
<circle cx="86.6" cy="256.5" r="1.76"/>
<circle cx="100.7" cy="259.6" r=".64"/>
<circle cx="81.6" cy="268.9" r="1.78"/>
<circle cx="100.7" cy="265.9" r=".64"/>
<circle cx="100.7" cy="262.8" r="7.7"/>
<circle cx="100.7" cy="262.8" r="5.5"/>
</g>
<g fill="#000">
<path d="M41.3 253.5l1.5-.2v.5zM62.9 253.3l1.5 .2-1.5 .3zM70.8 257.4h.5l-.3 1.6zM93.1 254.1l1.5-.3v.5zM106.9 253.8l1.5 .3-1.5 .2zM41 260.9l.4-.1 .2 1.3zM48.5 270.5l.9 1-.4 .2zM64.4 272.1l1.5-.3v.5zM71 260.3l.3 1.5h-.5zM82.4 271.8l1.6 .3-1.6 .2zM84 272.1l1.5-.3v.5zM87 271.8l1.5 .3-1.5 .2z"/>
<path d="M110.5 259.6l.3 1.6h-.5zM110.3 264.4h.5l-.3 1.5z"/>
</g>
<text font-size="6" x="183.3" y="17.5">REA</text>
<g font-size="4.9">
<text x="31.4" y="15.4">Aluminum Electrolytic Capacitors</text>
<text x="15" y="26.5">REA Series</text>
</g>
<g font-size="3.5">
<text x="15" y="33.6">Features</text>
<text x="15" y="38.1">‧85℃, 2,000 ~ 3,000 hours assured</text>
<text x="15" y="42.1">‧Standard series for general purposes</text>
<text x="15" y="46.2">‧RoHS Compliance</text>
<text x="15" y="61.2">Specifications</text>
<text x="15" y="210.9">Diagram of Dimensions</text>
</g>
<text font-size="3.5" fill="#fff" x="190.6" y="285.6">73</text>
<g font-size="2.9">
<text x="68.8" y="220.5" transform="rotate(-90 68.8 220.5)">φd</text>
<text x="93.1" y="218.1">φD+βmax</text>
<text x="70" y="255.5" transform="rotate(-90 70 255.5)">φd</text>
<text x="94.6" y="253.1">φD+βmax</text>
</g>
<g font-size="2.8">
<text x="123" y="218.3">Lead Spacing and Diameter</text>
<text x="183.3" y="218.3">Unit: mm</text>
<text x="45.4" y="286.4">All product specifications in the catalog are subject to change without notice. (CAT. 2013E1)</text>
</g>
<g font-size="2.7">
<text x="24.8" y="217.6">Vent≧6.3φ</text>
<text x="46.8" y="218">L+α max</text>
<text x="69.5" y="236.5">15 min</text>
<text x="89" y="236.5">4 min</text>
<text x="108.3" y="238.8" transform="rotate(-90 108.3 238.8)">P±0.5</text>
<text x="34.4" y="253">Vent</text>
<text x="47.6" y="252.9">L+α max</text>
<text x="70.8" y="271.6">15 min</text>
<text x="90.5" y="271.6">4 min</text>
<text x="110" y="273.9" transform="rotate(-90 110 273.9)">P±0.5</text>
</g>
<g font-size="2.5">
<text x="151.5" y="57.7">Sleeve &amp; Marking Color: Blue &amp; Black</text>
<text x="16" y="65.1">Items</text>
<text x="116.4" y="64.6">Performance</text>
<text x="16" y="68.6">Category Temperature Range</text>
<text x="115.7" y="68.7">-40℃ ~ +85℃</text>
<text x="120.7" y="72">±20%</text>
<text x="174.7" y="72">(at 120Hz, 20℃)</text>
<text x="16" y="72.2">Capacitance Tolerance</text>
<text x="16" y="82.3">Leakage Current (at 20℃)</text>
<text x="72.2" y="78.3">Rated voltage</text>
<text x="77.1" y="81.9">Time</text>
<text x="100.4" y="82.3">after 2 minutes</text>
<text x="104.5" y="78.4">≦100V</text>
<text x="143.3" y="82.3">after 5 minutes</text>
<text x="147.3" y="78.5">＞100V</text>
<text x="70.6" y="86.8">Leakage Current</text>
<text x="97.5" y="85.8">I = 0.01CV or 3 (μA)</text>
<text x="98" y="88.6">whichever is greater</text>
<text x="127.8" y="88.6">I = 0.03CV + 15(μA)</text>
<text x="132.1" y="85.8">CV ≦ 1,000</text>
<text x="153.1" y="88.8">I = 0.02CV + 25(μA)</text>
<text x="156.8" y="85.6">CV ＞ 1,000</text>
<text x="84.3" y="92">Where, C = rated capacitance in μF</text>
<text x="125.6" y="92">V = rated DC working voltage in V</text>
<text x="16" y="100.4">Tanδ (at 120 Hz, 20℃)</text>
<text x="60.9" y="98.6">Rated Voltage</text>
<text x="80.2" y="98.6">6.3</text>
<text x="88.3" y="98.6">10</text>
<text x="96" y="98.6">16</text>
<text x="103.7" y="98.6">25</text>
<text x="111.4" y="98.6">35</text>
<text x="119.1" y="98.6">50</text>
<text x="126.9" y="98.6">63</text>
<text x="133.9" y="98.6">100</text>
<text x="141.6" y="98.6">160</text>
<text x="149.3" y="98.6">200</text>
<text x="157" y="98.6">250</text>
<text x="164.7" y="98.6">350</text>
<text x="172.5" y="98.6">400</text>
<text x="180.2" y="98.6">450</text>
<text x="62.4" y="102.1">Tanδ (max)</text>
<text x="76.5" y="105.3">When the capacitance exceeds 1,000μF, 0.02 shall be added every 1,000μF increase.</text>
<text x="79.6" y="102.1">0.23</text>
<text x="87.3" y="102.1">0.20</text>
<text x="95" y="102.1">0.16</text>
<text x="102.7" y="102.1">0.14</text>
<text x="110.4" y="102.1">0.12</text>
<text x="118.1" y="102.1">0.10</text>
<text x="125.8" y="102.1">0.09</text>
<text x="133.5" y="102.1">0.08</text>
<text x="141.2" y="102.1">0.12</text>
<text x="148.9" y="102.1">0.14</text>
<text x="156.7" y="102.1">0.17</text>
<text x="164.4" y="102.1">0.20</text>
<text x="172.1" y="102.1">0.25</text>
<text x="179.9" y="102.1">0.25</text>
<text x="68.7" y="112.9">Rated Voltage</text>
<text x="84.5" y="109.2">Impedance ratio shall not exceed the values given in the table below.</text>
<text x="98.4" y="112.9">6.3</text>
<text x="105.3" y="112.9">10</text>
<text x="112" y="112.9">16</text>
<text x="118.6" y="112.9">25</text>
<text x="125.1" y="112.9">35</text>
<text x="131.7" y="112.9">50</text>
<text x="138.3" y="112.9">63</text>
<text x="144.2" y="112.9">100</text>
<text x="150.8" y="112.9">160</text>
<text x="157.4" y="112.9">200</text>
<text x="164" y="112.9">250</text>
<text x="170.6" y="112.9">350</text>
<text x="177.2" y="112.9">400</text>
<text x="183.8" y="112.9">450</text>
<text x="16" y="116.5">Low Temperature</text>
<text x="57.7" y="119.9">Impedance</text>
<text x="73.3" y="116.5">Z(-25℃)</text>
<text x="85.8" y="116.2">φD＜16</text>
<text x="85.8" y="119.8">φD≧16</text>
<text x="99.4" y="116.5">6</text>
<text x="106" y="116.5">4</text>
<text x="112.7" y="116.5">3</text>
<text x="119.3" y="116.5">3</text>
<text x="125.8" y="116.5">2</text>
<text x="132.4" y="116.5">2</text>
<text x="139" y="116.5">2</text>
<text x="145.6" y="116.5">2</text>
<text x="152.2" y="118.2">3</text>
<text x="158.8" y="118.2">6</text>
<text x="165.4" y="118.2">8</text>
<text x="171.3" y="118.2">12</text>
<text x="177.9" y="118.2">14</text>
<text x="184.5" y="118.2">16</text>
<text x="16" y="120">Characteristics (at 120Hz)</text>
<text x="60.9" y="123.2">Ratio</text>
<text x="72.6" y="120">/Z(+20℃)</text>
<text x="73.3" y="123.6">Z(-40℃)</text>
<text x="85.8" y="123.4">φD＜16</text>
<text x="98.8" y="123.6">10</text>
<text x="99.4" y="120">8</text>
<text x="106" y="123.6">8</text>
<text x="106" y="120">6</text>
<text x="112.7" y="123.6">6</text>
<text x="112.7" y="120">4</text>
<text x="119.3" y="123.6">6</text>
<text x="119.3" y="120">4</text>
<text x="125.8" y="123.6">4</text>
<text x="125.8" y="120">3</text>
<text x="132.4" y="123.6">3</text>
<text x="132.4" y="120">3</text>
<text x="139" y="123.6">3</text>
<text x="139" y="120">3</text>
<text x="145.6" y="123.6">3</text>
<text x="145.6" y="120">3</text>
<text x="152.2" y="125.4">4</text>
<text x="158.8" y="125.4">8</text>
<text x="164.7" y="125.4">10</text>
<text x="171.3" y="125.4">16</text>
<text x="177.9" y="125.4">18</text>
<text x="184.5" y="125.4">20</text>
<text x="72.6" y="127">/Z(+20℃)</text>
<text x="85.8" y="127">φD≧16</text>
<text x="98.8" y="127.2">18</text>
<text x="105.3" y="127.2">16</text>
<text x="112" y="127.2">12</text>
<text x="118.6" y="127.2">10</text>
<text x="125.8" y="127.2">8</text>
<text x="132.4" y="127.2">8</text>
<text x="139" y="127.2">6</text>
<text x="145.6" y="127.2">6</text>
<text x="90.3" y="136.6">Test Time</text>
<text x="119.5" y="136.6">2,000 Hrs (3,000 Hrs for φD≧10mm)</text>
<text x="16" y="143.8">Endurance</text>
<text x="84.1" y="140.2">Capacitance Change</text>
<text x="92.9" y="143.8">Tanδ</text>
<text x="121.5" y="143.8">Less than 200% of specified value</text>
<text x="125.2" y="140.2">With in ±20% of initial value</text>
<text x="86.4" y="147.4">Leakage Current</text>
<text x="128.3" y="147.4">Within specified value</text>
<text x="53.9" y="150.8">* The above Specifications shall be satisfied when the capacitors are restored to 20℃ after the rated voltage applied with rated</text>
<text x="55.9" y="154">ripple current for 2,000 / 3,000 hours at 85℃.</text>
<text x="90.4" y="160.4">Test Time</text>
<text x="135" y="160.4">1,000 Hrs</text>
<text x="16" y="167.5">Shelf Life Test</text>
<text x="84.2" y="164">Capacitance Change</text>
<text x="93" y="167.5">Tanδ</text>
<text x="121.6" y="167.5">Less than 200% of specified value</text>
<text x="125.3" y="164">With in ±20% of initial value</text>
<text x="86.5" y="171.1">Leakage Current</text>
<text x="128.4" y="171.1">Within specified value</text>
<text x="53.9" y="174.6">* The above Specifications shall be satisfied when the capacitors are restored to 20℃ after exposing them for 1,000 hours at</text>
<text x="55.9" y="177.8">85℃ without voltage applied. The rated voltage shall be applied to the capacitors before the measurements for 160 ~ 450V</text>
<text x="55.9" y="180.8">(Refer to JIS C 5101-4 4.1).</text>
<text x="16" y="189.5">Ripple Current &amp;</text>
<text x="74.2" y="189.5">Cap. (μF)</text>
<text x="95.8" y="186.6">Freq. (Hz)</text>
<text x="110.3" y="187.6">60 (50)</text>
<text x="125.7" y="187.6">120</text>
<text x="139.3" y="187.6">500</text>
<text x="153.6" y="187.6">1k</text>
<text x="164.9" y="187.6">10k up</text>
<text x="16" y="192.7">Frequency Multipliers</text>
<text x="82.1" y="196.2">100＜C≦1,000</text>
<text x="84.8" y="192.7">Under 100</text>
<text x="111.8" y="196.3">0.75</text>
<text x="111.8" y="192.7">0.70</text>
<text x="125.3" y="196.3">1.00</text>
<text x="125.4" y="192.7">1.00</text>
<text x="139" y="196.3">1.20</text>
<text x="139" y="192.7">1.30</text>
<text x="152.5" y="196.3">1.30</text>
<text x="152.5" y="192.7">1.40</text>
<text x="166.2" y="196.3">1.35</text>
<text x="166.2" y="192.7">1.50</text>
<text x="82.1" y="199.9">1,000 up above</text>
<text x="111.8" y="199.9">0.80</text>
<text x="125.3" y="199.9">1.00</text>
<text x="139" y="199.9">1.10</text>
<text x="152.5" y="199.9">1.12</text>
<text x="166.2" y="199.9">1.15</text>
<text x="124.4" y="222.3">φD</text>
<text x="125.7" y="226.4">P</text>
<text x="132" y="226.4">2.0</text>
<text x="133" y="222.3">5</text>
<text x="139" y="226.4">2.5</text>
<text x="139" y="222.3">6.3</text>
<text x="146.2" y="226.4">3.5</text>
<text x="147.2" y="222.3">8</text>
<text x="153.2" y="226.4">5.0</text>
<text x="153.6" y="222.3">10</text>
<text x="159.7" y="222.3">12.5</text>
<text x="160.4" y="226.4">5.0</text>
<text x="167.4" y="226.4">7.5</text>
<text x="167.8" y="222.3">16</text>
<text x="174.6" y="226.4">7.5</text>
<text x="174.9" y="222.3">18</text>
<text x="182.2" y="222.3">22</text>
<text x="182.2" y="226.4">10</text>
<text x="188.4" y="226.4">12.5</text>
<text x="189.5" y="222.3">25</text>
<text x="124.6" y="230.5">φd</text>
<text x="135.5" y="230.5">0.5</text>
<text x="153.3" y="230.5">0.6</text>
<text x="171.3" y="230.5">0.8</text>
<text x="185.8" y="230.5">1.0</text>
<text x="125.3" y="234.6">α</text>
<text x="125.3" y="238.7">β</text>
<text x="143.5" y="234.4">L&lt;20: 1.5, L≧20: 2.0</text>
<text x="160.6" y="238.7">0.5</text>
<text x="185.5" y="234.6">2.0</text>
<text x="20.6" y="246.3">The case size of 12.5×16, 16×16, 16×20, 18×16, 18×20 and 18×25 are suitable for below diagram:</text>
</g>
<g font-size="2.4">
<text x="51.1" y="238.4">Sleeve</text>
<text x="52.1" y="273.5">Sleeve</text>
</g>
</svg>
